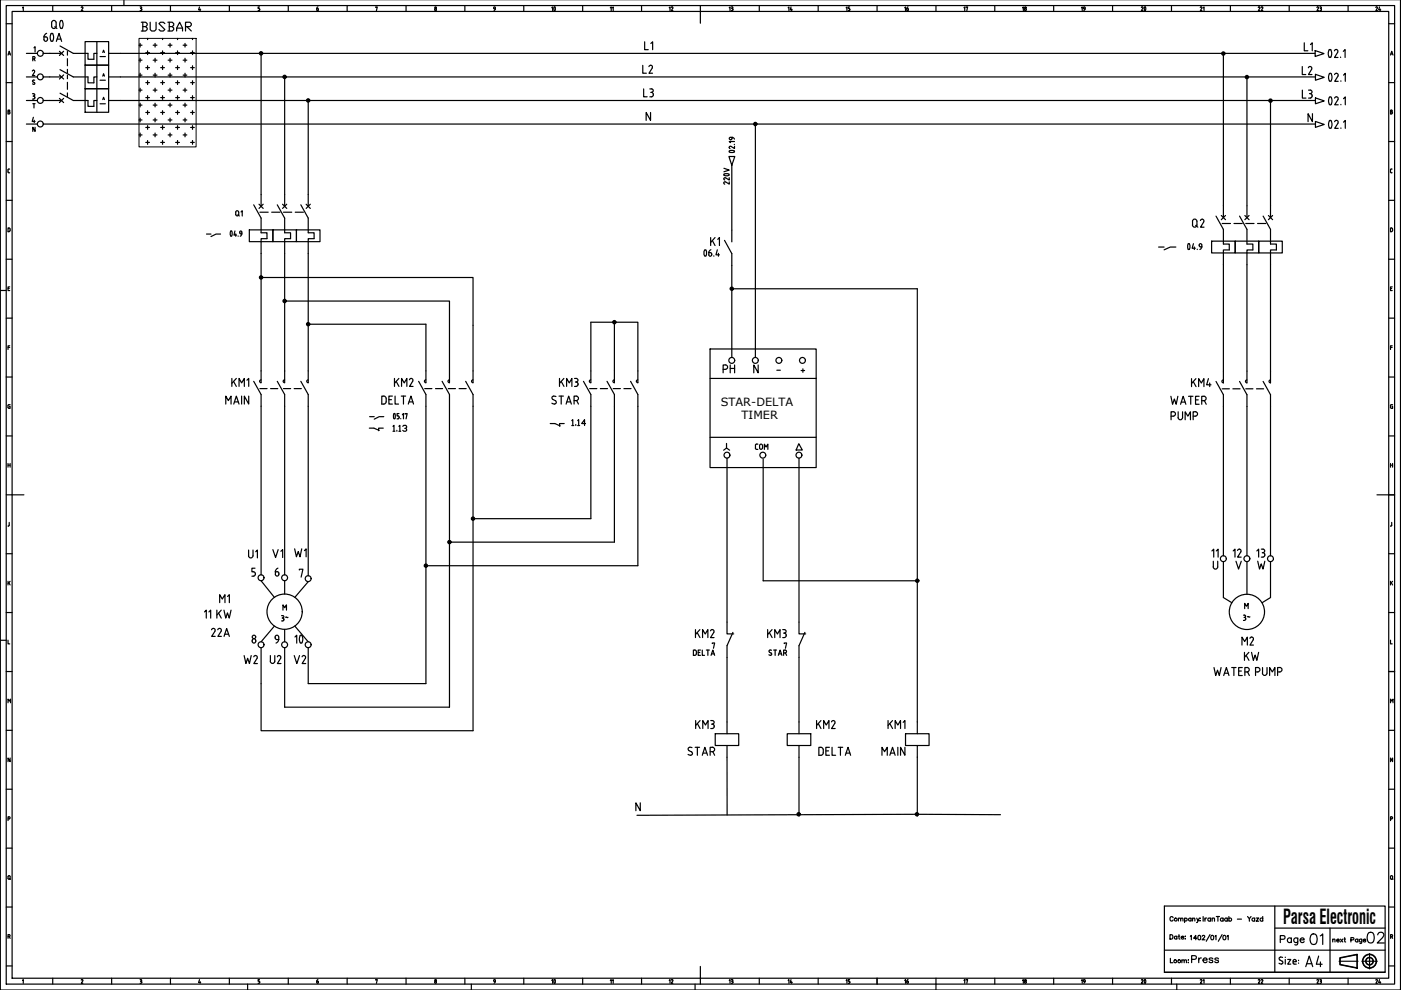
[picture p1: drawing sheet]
<svg xmlns="http://www.w3.org/2000/svg" width="297mm" height="210mm" viewBox="0 0 297 210" stroke-linecap="round" stroke-linejoin="round" font-family="sans-serif">
<!-- layer: 035 -->
<g fill="none" stroke="#000" stroke-width=".25">
<path d="M26.3 -.1v1.3M296.9 -.1v210h-296.8v-210M1.3 5h1.3M1.3 17.5h1.3M1.7 11.7l.3-.8 .2 .8M1.8 11.4h.3M2.6 2.4h291.8v205h-291.8zM4.8 1.6l.1-.1v.8M23.7 1.2v1.2M29.7 1.5h.2M29.8 1.8h.1M29.9 1.5l.1 .1-.1 .2 .2 .3-.2 .2"/>
<path d="M36.1 1.2v1.2M42.3 1.5l-.2 .6h.5M42.4 1.9v.4M48.6 1.2v1.2M54.7 2.3h.2M54.9 1.8l.2 .2-.2 .3M55 1.5h-.3v.3h.2M61.1 1.2v1.2M73.6 1.2v1.2M79.6 1.6l.4-.1-.2 .8M86.1 1.2v1.2M98.6 1.2v1.2"/>
<path d="M111 1.2v1.2M123.5 1.2v1.2M136 1.2v1.2M148.5 1.2v1.2M161 1.2v1.2M173.5 1.2v1.2M186 1.2v1.2M198.4 1.2v1.2M210.9 1.2v1.2M223.4 1.2v1.2M235.9 1.2v1.2M248.4 1.2v1.2"/>
<path d="M260.9 1.2v1.2M273.3 1.2v1.2M285.8 1.2v1.2M294.4 5h1.3M294.4 17.5h1.3M294.8 11.7l.3-.8 .2 .8M294.9 11.4h.4M1.3 30h1.3M1.7 36.4l.2 .2M1.9 35.8l-.2 .2v.4M1.9 36.6h.1M1.9 35.8h.1"/>
<path d="M294.4 30h1.3M294.8 36.4l.2 .2M294.8 23.7h.2M295 35.8l-.2 .2v.4M295 36.6h.2M295 35.8h.2M295 23.3l.2 .2-.2 .2 .2 .2v.2h-.4v-.7h.2M1.3 42.5h1.3M1.3 55h1.3M1.9 48.3l.2 .3v.4l-.2 .1M1.9 48.3h-.2v.8h.2M294.4 42.5h1.3"/>
<path d="M294.4 55h1.3M295 48.3l.3 .3-.1 .4-.2 .1M295 48.3h-.2v.8h.2M.1 61.6h1.2M1.3 67.5h1.3M1.3 79.9h1.3M1.7 61.2h.3M1.7 73.7h.4M2.1 60.8h-.4v.8h.4M2.1 73.3h-.4v.8M294.4 67.5h1.3M294.4 79.9h1.3"/>
<path d="M294.8 61.2h.3M294.8 73.7h.4M295.2 60.8h-.4v.8h.4M295.2 73.3h-.4v.8M1.3 92.4h1.3M294.4 92.4h1.3M294.8 98.3v.8M294.8 98.6h.5M295 85.8h-.1l-.1 .5 .2 .3M295 85.8h.3M295.1 86.1h.2v.5h-.3M295.3 98.3v.8"/>
<path d="M1.3 104.9h1.3M1.3 117.4h1.3M1.7 111.5h.1M2 110.8v.6l-.2 .1M294.4 104.9h1.3M294.4 117.4h1.3M294.8 111.5h.1M295.1 110.8v.6l-.2 .1M.1 135.8h1.2M1.3 129.9h1.3M1.7 135.7v.8h.4M294.4 129.9h1.3"/>
<path d="M294.8 135.7v.8h.4M294.8 123.2v.8M295 123.5l.3 .5M295.3 123.2l-.5 .5M1.3 142.4h1.3M1.3 154.8h1.3M294.4 142.4h1.3M294.4 154.8h1.3M1.3 167.3h1.3M1.3 179.8h1.3M1.7 173.6h.4v-.4h-.4v.8M294.4 167.3h1.3"/>
<path d="M294.4 179.8h1.3M294.8 173.6h.4v-.4h-.4v.8M295.3 160.7v.8l-.5-.8v.8M1.3 192.3h1.3M294.4 192.3h1.3M1.3 204.8h1.3M4.8 207.9l.1-.2v.8M11.2 207.4v1.3M17.2 207.8l.2-.1 .2 .1-.4 .7h.4M23.7 207.4v1.3M29.7 207.7h.2M29.7 208.5h.2"/>
<path d="M29.8 208h.1M29.9 207.7l.1 .2-.1 .1 .2 .3-.2 .2M36.1 207.4v1.3M42.3 207.7l-.2 .6h.5M42.4 208.1v.4M48.6 207.4v1.3M52.5 208.7v1.2M54.7 208.5h.2M54.9 208l.2 .2-.2 .3M55 207.7h-.3v.3h.2M61.1 207.4v1.3M73.6 207.4v1.3"/>
<path d="M79.6 207.8l.4-.1-.2 .8M86.1 207.4v1.3M98.6 207.4v1.3M99.9 208.7v1.2M111 207.4v1.3M123.5 207.4v1.3M136 207.4v1.3M147.4 208.7v1.2M148.5 207.4v1.3M161 207.4v1.3M173.5 207.4v1.3M186 207.4v1.3"/>
<path d="M198.4 207.4v2.5M210.9 207.4v1.3M223.4 207.4v1.3M235.9 207.4v1.3M248.4 207.4v1.3M249.5 208.7v1.2M260.9 207.4v1.3M273.3 207.4v1.3M285.8 207.4v1.3M294.5 204.8h1.2"/>
<circle cx="92.3" cy="2" r=".21"/>
<circle cx="92.3" cy="1.6" r=".18"/>
<circle cx="92.3" cy="208.3" r=".21"/>
<circle cx="92.3" cy="207.9" r=".18"/>
</g>
<!-- layer: 07 -->
<path d="M1.3 1.2h294.4v207.5h-294.4zM148.5 2.4v2.5M2.6 104.9h2.5M291.9 104.9h2.5M148.5 204.9v2.5" fill="none" stroke="#000" stroke-width=".25"/>
<g fill="none" stroke="#000" stroke-width=".25">
<path d="M25.5 11.3h253.3M25.5 16.3h253.4M29.5 9.6h.6M29.5 12.8h.6M29.5 15.9h.6M29.5 19.1h.6M29.7 9.2v.8M29.7 12.4v.8M29.7 15.5v.8M29.7 18.7v.8M30.9 11.2h.8M30.9 14.3h.8"/>
<path d="M30.9 17.5h.8M31.3 10.8v.8M31.3 13.9v.8M31.3 17.1v.8M32.5 9.6h.8M32.5 12.8h.8M32.5 15.9h.8M32.5 19.1h.8M32.9 9.2v.8M32.9 12.4v.8M32.9 15.5v.8M32.9 18.7v.8"/>
<path d="M34.1 11.2h.8M34.1 14.3h.8M34.1 17.5h.8M34.5 10.8v.8M34.5 13.9v.8M34.5 17.1v.8M35.7 9.6h.8M35.7 12.8h.8M35.7 15.9h.8M35.7 19.1h.8M36.1 9.2v.8M36.1 12.4v.8"/>
<path d="M36.1 15.5v.8M36.1 18.7v.8M37.2 11.2h.8M37.2 14.3h.8M37.2 17.5h.8M37.6 10.8v.8M37.6 13.9v.8M37.6 17.1v.8M38.8 9.6h.8M38.8 12.8h.8M38.8 15.9h.8M38.8 19.1h.8"/>
<path d="M39.2 9.2v.8M39.2 12.4v.8M39.2 15.5v.8M39.2 18.7v.8M40.4 11.2h.8M40.4 14.3h.8M40.4 17.5h.8M40.8 10.8v.8M40.8 13.9v.8M40.8 17.1v.8M55.4 11.3v29.9M60.4 16.3v24.9"/>
<path d="M259.4 11.4v32.2M264.4 16.4v27.2M5.6 21.3h2.3M5.6 26.3h2.3M9.2 21.3h1.3M9.2 26.3h269.7M25.5 21.3h253.4M29.5 22.3h.6M29.5 25.4h.6M29.5 28.6h.6M29.7 21.9v.8M29.7 25.1v.7"/>
<path d="M29.7 28.2v.8M30.9 20.7h.8M30.9 23.8h.8M30.9 27h.8M30.9 30.2h.8M31.3 20.3v.8M31.3 23.5v.7M31.3 26.6v.8M31.3 29.8v.8M32.5 22.3h.8M32.5 25.4h.8M32.5 28.6h.8"/>
<path d="M32.9 21.9v.8M32.9 25.1v.7M32.9 28.2v.8M34.1 20.7h.8M34.1 23.8h.8M34.1 27h.8M34.1 30.2h.8M34.5 20.3v.8M34.5 23.5v.7M34.5 26.6v.8M34.5 29.8v.8M35.7 22.3h.8"/>
<path d="M35.7 25.4h.8M35.7 28.6h.8M36.1 21.9v.8M36.1 25.1v.7M36.1 28.2v.8M37.2 20.7h.8M37.2 23.8h.8M37.2 27h.8M37.2 30.2h.8M37.6 20.3v.8M37.6 23.5v.7M37.6 26.6v.8"/>
<path d="M37.6 29.8v.8M38.8 22.3h.8M38.8 25.4h.8M38.8 28.6h.8M39.2 21.9v.8M39.2 25.1v.7M39.2 28.2v.8M40.4 20.7h.8M40.4 23.8h.8M40.4 27h.8M40.4 30.2h.8M40.8 20.3v.8"/>
<path d="M40.8 23.5v.7M40.8 26.6v.8M40.8 29.8v.8M65.3 21.3v19.9M155.2 35v13.8M160.2 26.3v49.5M269.4 21.4v22.2M55.4 58.8h44.9v19.8M55.4 53.7v24.9M60.4 53.7v24.9M65.3 53.7v24.9M155.2 56.3v19.5"/>
<path d="M259.4 56.1v22.6M264.4 56.1v22.6M269.4 56.1v22.6M60.4 63.8h34.9v14.8M65.3 68.7h25v9.9M125.3 78.6v-10.3h9.9v10.3M130.3 68.3v10.3M155.2 61.2h39.3v91.9M55.4 86.1v35.8M60.4 86.1v35.8M65.3 86.1v36M90.3 86.1v58.8h-25v-7.6"/>
<path d="M95.3 86.1v63.8h-34.9v-12.6M100.3 86.1v68.8h-44.9v-17.6M125.3 86.1v23.9h-25M130.3 86.1v28.8h-35M135.2 86.1v33.8h-44.9M154.1 97.1v34.8M161.8 97.3v25.8h32.7M169.4 97.1v34.8M259.4 86.2v31.6M264.4 86.2v31.6M269.4 86.2v31.6M259.4 119.1v7.6l1.8 1.1"/>
<path d="M264.4 119.1v6.9M269.4 119.1v7.6l-1.8 1.1M55.4 123.1l2.8 3.6M60.4 123.1v2.9M65.3 123.3l-2.8 3.4M154.1 139.4v13.7M169.4 139.4v13.7M154.1 160.6l.1 12.2M169.4 160.6v12.4M194.5 160.6v12.4M212.1 172.7l-17.7-.1-59.3 .3"/>
</g>
<!-- layer: SYMS -->
<g fill="none" stroke="#000" stroke-width=".25">
<path d="M10.5 16.3h2.5M12.6 15.9l.9 .9M12.7 14.8l2.8 1.5h3.2v1.3h1.2v-1.3h.6M12.7 19.8l2.8 1.5h3.2v1.3h1.2v-1.3h.6M13.5 15.9l-.9 .9M15.5 11.3h3.2v1.3h1.2v-1.3h.6M18 8.8h5v5h-5zM18 13.8h5v5h-5zM18 18.8h5v5h-5zM20.5 8.8v15M23 11.3h2.5M23 16.3h2.5"/>
<path d="M10.5 21.3h2.5M12.6 20.9l.9 .9M13.5 20.9l-.9 .9M23 21.3h2.5M154.5 33.2h1.3l-.6 1.8zM278.9 25.8l1.9 .6-1.9 .6zM52.9 48.7h5v2.5h-5zM53.8 43.4l1.6 2.8v3.2h1.2v1.2h-1.2v3.1M54.9 43.3l.9 .9M55.4 41.2v2.5M55.8 43.3l-.9 .9M57.9 48.7h5v2.5h-5z"/>
<path d="M58.8 43.4l1.6 2.8v3.2h1.2v1.2h-1.2v3.1M59.9 43.3l.9 .9M60.4 41.2v2.5M60.8 43.3l-.9 .9M62.9 48.7h4.9v2.5h-4.9zM63.8 43.4l1.5 2.8v3.2h1.3v1.2h-1.3v3.1M64.9 43.3l.9 .9M65.3 41.2v2.5M65.8 43.3l-.9 .9M155.2 53.8v2.5M256.9 51.1h5v2.5h-5zM257.8 45.8l1.6 2.8v3.1h1.2v1.3h-1.2v3.1"/>
<path d="M258.9 45.7l.9 .9M259.4 43.6v2.5M259.8 45.7l-.9 .9M261.9 51.1h5v2.5h-5zM262.8 45.8l1.6 2.8v3.1h1.2v1.3h-1.2v3.1M263.9 45.7l.9 .9M264.4 43.6v2.5M264.8 45.7l-.9 .9M266.9 51.1h5v2.5h-5zM267.8 45.8l1.6 2.8v3.1h1.2v1.3h-1.2v3.1M268.9 45.7l.9 .9M269.4 43.6v2.5"/>
<path d="M269.8 45.7l-.9 .9M60.4 78.6v2.5M65.3 78.6v2.5l-.3-.3 .3-.3M95.3 78.6v2.5l-.3-.3 .3-.3M100.3 78.6v2.5l-.3-.3 .3-.3M130.3 78.6v2.5M135.2 78.6v2.5l-.3-.3 .3-.3M264.4 78.7v2.5M269.4 78.7v2.5M58.8 80.8l1.6 2.8v2.5M60.3 80.5l-.3 .3 .3 .3M63.8 80.8l1.5 2.8v2.5"/>
<path d="M78.3 90.8h1l1.1 .5M81.3 90.8h-1v.5M83.3 90.4l.2-.2v1.2M83.3 91.4h.4M84.1 91.2v.2M84.6 90.4l.2-.2v1.2M84.6 91.4h.4M85.4 90.4l.2-.2h.4l.2 .4-.4 .2M86 90.8l.2 .2-.2 .4h-.4l-.2-.2M93.7 80.8l1.6 2.8v2.5M98.7 80.8l1.6 2.8v2.5M116.7 89.8h1l1.1 .5"/>
<path d="M119.6 89.8h-1v.6M121.2 89.2l.2-.2v1.2M121.2 90.2h.5M122.1 90v.2M122.5 89.2l.2-.2v1.2M122.5 90.2h.4M124.1 89.8h-.8l.6-.8v1.2M125.3 83.6v2.5M128.7 80.8l1.6 2.8v2.5M130.3 80.5l-.4 .3 .4 .3M133.7 80.8l1.5 2.8v2.5M259.4 83.7v2.5"/>
<path d="M262.8 80.9l1.6 2.8v2.5M264.4 80.6l-.3 .3 .3 .3M267.8 80.9l1.6 2.8v2.5M269.4 80.6l-.3 .3 .3 .3M154.1 131.9v2.5h1.5M155.4 134.1l-1.3 2.8v2.5M169.4 131.9v2.5h1.4M170.7 134.1l-1.3 2.8v2.5M151.6 155.6h5v2.5h-5zM154.1 158.1v2.5M166.9 155.6h5v2.5h-5zM169.4 153.1v2.5"/>
<path d="M169.4 158.1v2.5M192 155.6h5v2.5h-5z"/>
<circle cx="55.3" cy="11.3" r=".35"/>
<circle cx="55.3" cy="11.3" r=".12"/>
<circle cx="55.3" cy="11.3" r=".22"/>
<circle cx="60.3" cy="16.3" r=".35"/>
<circle cx="60.3" cy="16.3" r=".12"/>
<circle cx="60.3" cy="16.3" r=".22"/>
<circle cx="259.4" cy="11.3" r=".35"/>
<circle cx="259.4" cy="11.3" r=".12"/>
<circle cx="259.4" cy="11.3" r=".22"/>
<circle cx="264.4" cy="16.3" r=".35"/>
<circle cx="264.4" cy="16.3" r=".12"/>
<circle cx="264.4" cy="16.3" r=".22"/>
<circle cx="8.5" cy="21.3" r=".62"/>
<circle cx="8.5" cy="26.3" r=".62"/>
<circle cx="65.3" cy="21.3" r=".35"/>
<circle cx="65.3" cy="21.3" r=".12"/>
<circle cx="65.3" cy="21.3" r=".22"/>
<circle cx="160.1" cy="26.3" r=".35"/>
<circle cx="160.1" cy="26.3" r=".12"/>
<circle cx="160.1" cy="26.3" r=".22"/>
<circle cx="269.4" cy="21.3" r=".35"/>
<circle cx="269.4" cy="21.3" r=".12"/>
<circle cx="269.4" cy="21.3" r=".22"/>
<circle cx="55.3" cy="58.8" r=".35"/>
<circle cx="55.3" cy="58.8" r=".12"/>
<circle cx="55.3" cy="58.8" r=".22"/>
<circle cx="60.3" cy="63.8" r=".35"/>
<circle cx="60.3" cy="63.8" r=".12"/>
<circle cx="60.3" cy="63.8" r=".22"/>
<circle cx="65.3" cy="68.7" r=".35"/>
<circle cx="65.3" cy="68.7" r=".12"/>
<circle cx="65.3" cy="68.7" r=".22"/>
<circle cx="130.3" cy="68.3" r=".35"/>
<circle cx="130.3" cy="68.3" r=".12"/>
<circle cx="130.3" cy="68.3" r=".22"/>
<circle cx="155.1" cy="61.2" r=".35"/>
<circle cx="155.1" cy="61.2" r=".12"/>
<circle cx="155.1" cy="61.2" r=".22"/>
<circle cx="160.1" cy="76.4" r=".62"/>
<circle cx="165.1" cy="76.4" r=".62"/>
<circle cx="170.1" cy="76.4" r=".62"/>
<circle cx="154.1" cy="96.5" r=".62"/>
<circle cx="169.4" cy="96.5" r=".62"/>
<circle cx="90.3" cy="119.9" r=".35"/>
<circle cx="90.3" cy="119.9" r=".12"/>
<circle cx="90.3" cy="119.9" r=".22"/>
<circle cx="95.3" cy="114.9" r=".35"/>
<circle cx="95.3" cy="114.9" r=".12"/>
<circle cx="95.3" cy="114.9" r=".22"/>
<circle cx="100.3" cy="110" r=".35"/>
<circle cx="100.3" cy="110" r=".12"/>
<circle cx="100.3" cy="110" r=".22"/>
<circle cx="55.3" cy="122.5" r=".62"/>
<circle cx="55.3" cy="136.7" r=".62"/>
<circle cx="60.3" cy="129.7" r="3.7"/>
<circle cx="65.3" cy="122.7" r=".62"/>
<circle cx="194.5" cy="123.1" r=".35"/>
<circle cx="194.5" cy="123.1" r=".12"/>
<circle cx="194.5" cy="123.1" r=".22"/>
<circle cx="264.4" cy="129.7" r="3.7"/>
<circle cx="169.3" cy="172.6" r=".35"/>
<circle cx="169.3" cy="172.6" r=".12"/>
<circle cx="169.3" cy="172.6" r=".22"/>
<circle cx="194.4" cy="172.6" r=".35"/>
<circle cx="194.4" cy="172.6" r=".12"/>
<circle cx="194.4" cy="172.6" r=".22"/>
</g>
<!-- layer: DESC -->
<path d="M43.4 129.7l.3-.3v1.7M44.3 129.7l.4-.3v1.7M46 129.4v1.7M46.3 130l.6 1.1M47.5 129.4l.4 1.7 .3-1.2 .4 1.2 .4-1.7M146.7 158.5a.44 .44 0 0 0-.6 0 .44 .44 0 0 0 0 .6l.5 .3a.43 .43 0 0 1 .1 .6 .43 .43 0 0 1-.6 0h-.2M147.4 158.4h.9M147.9 158.4v1.7M149.1 159.7h.7M150.6 159.4h.4a.47 .47 0 0 0 .5-.5 .47 .47 0 0 0-.4-.5h-.5v1.7M151.1 159.4l.4 .7M148.9 160.1l.5-1.7 .6 1.7" fill="none" stroke="#000" stroke-width=".25"/>
<!-- layer: DESCCHILD -->
<g fill="none" stroke="#000" stroke-width=".25">
<path d="M117.2 84.7l.6 .3M117.7 85a.42 .42 0 0 1 .1 .6 .42 .42 0 0 1-.6 0l-.2-.1M119 84v1.7M120 85.7l.6-1.7 .5 1.7M120.2 85.2h.8M122.2 84h-.5v1.7M122.3 84.9l.3 .8M147.3 137.8h-.3v1.2l.6-.2v-.6M148 138.3h.4M148.5 137.8h-.5v1.2h.5M148.9 137.8v1.2h.5M150.1 137.8v1.2"/>
<path d="M150.8 139l.3-1.2 .4 1.2M150.9 138.6h.5M163 138.8l.4 .2M163.3 137.8l-.2 .4 .4 .3M163.5 138.5l.1 .2-.2 .2M164.3 137.8v1.2M165 139l.4-1.2 .4 1.2M165.1 138.6h.6M166.1 138.4h.4M166.5 137.8l.3 .3-.3 .3M166.5 137.8h-.4v1.2M166.5 138.4l.3 .6"/>
</g>
<!-- layer: LINK -->
<g fill="none" stroke="#000" stroke-width=".25">
<path d="M14.3 12.4v1.5M14.3 14.7v.8M14.3 15.9v.8M14.3 17.5v1.4M14.3 19.7v.8M55.1 45h1.8M57.6 45h1.8M60.1 45h1.8M62.6 45h1.7M259.1 47.4h1.8M261.6 47.4h1.8M264.1 47.4h1.8"/>
<path d="M266.6 47.4h1.8M55.1 82.4h1.5M57.4 82.4h1.5M60.1 82.4h1.5M62.4 82.4h1.5M90.1 82.4h1.5M92.3 82.4h1.5M95 82.4h1.6M97.3 82.4h1.5M125 82.4h1.5M127.3 82.4h1.5M130 82.4h1.5"/>
<path d="M132.3 82.4h1.5M259.1 82.4h1.6M261.4 82.4h1.5M264.1 82.4h1.5M266.4 82.4h1.5"/>
</g>
<!-- layer: MISC -->
<path d="M21.2 12h1.1M21.2 17h1.1M21.8 11.1l.2-.5 .1 .5M21.8 16.1l.2-.5 .1 .5M21.2 22h1.1M21.8 21.1l.2-.5 .1 .5M263.9 129v-1.1l.4 .6 .3-.6v1.1" fill="none" stroke="#000" stroke-width=".25"/>
<!-- layer: XREF -->
<g fill="none" stroke="#000" stroke-width=".25">
<path d="M281.8 15.6l.2-.1a1.18 1.18 0 0 1 0 1.7l-.2-.1M281.9 15.6a1.58 1.58 0 0 0 0 1.5M282.2 10.6a1.58 1.58 0 0 1 0 1.5M282.2 10.6l-.2-.1a1.15 1.15 0 0 0 0 1.7l.2-.1M282.9 10.8l.1-.2a.37 .37 0 0 1 .5 0 .37 .37 0 0 1 .1 .5l-.7 1.1h.8M283 15.8a.39 .39 0 0 1 .5-.2 .39 .39 0 0 1 .2 .5l-.7 1.1h.7M284.2 12.1v.1M284.3 17.1v.1M284.8 10.9l.4-.4v1.7M284.8 15.9l.4-.3v1.6M154.6 31.2l.2 .3M154.7 32l-.1 .2 .3 .1 .7-.1"/>
<path d="M154.7 32l.4-.1 .5 .1M154.9 29.1l-.3 .3 .3 .2M154.9 29.1h.3M154.9 29.6h.1M155.2 29.1l.5 .4M155.2 29.1l-.1 .4-.1 .1M155.7 32v.2M155.7 30.6h.1M155.7 31v.5l-.8-.5-.3 .2M155.7 30h-1.1l.3 .2M281.8 20.6h.4a1.65 1.65 0 0 1 0 1.5M281.8 22.1h.4"/>
<path d="M281.8 25.6h.4M281.9 20.6a1.58 1.58 0 0 0 0 1.5M281.9 25.6a1.58 1.58 0 0 0 0 1.5M282.2 25.6a1.18 1.18 0 0 1-.2 1.6l-.2-.1M283 20.8v-.1a.38 .38 0 0 1 .6-.1 .38 .38 0 0 1 .1 .5l-.7 1.1h.7M283 25.8v-.1a.38 .38 0 0 1 .6-.1 .38 .38 0 0 1 .1 .5M283.7 26.1l-.7 1.1h.7M284.3 22.1v.1M284.3 27.1v.1M284.8 20.9l.4-.4v1.7M284.8 25.9l.4-.4v1.7M43.8 49.6h.9"/>
<path d="M46.8 49.6h-1l-1.1 .6M48.9 50h.2M48.9 50l-.1-.5 .2-.5 .2 .5-.1 .5M49.8 49l-.2 .8h.6M50 49.6v.5M50.5 50v.1M51.3 49.6l-.4-.1-.1-.1 .3-.4a.7 .7 0 0 1-.2 1.1M245.6 52.4h1.2M249.3 52.4h-1.2l-1.3 .6M251.9 51.7h.1a.72 .72 0 0 1 0 1.2l-.1-.1M251.9 51.7l-.1 .6 .1 .5M253 51.7l-.2 .9h.6"/>
<path d="M253.2 52.4v.5M253.8 52.8v.1M254.3 52.1v-.3l.2-.1 .3 .2a.78 .78 0 0 1-.4 1M254.3 52.1l.2 .2M254.5 52.4h.3M78.4 88.3h.9M81.4 88.3h-1l-1.1 .6M83.5 87.8l-.1 .7 .2 .3 .1-.1M83.7 87.8l.1 .4-.1 .5M84.2 88.8h.2M84.4 88.2l.2 .2M84.6 88.5l-.2 .3"/>
<path d="M84.6 88.4v.2M85 88.7v.1M85.3 87.9l.2-.2v1.1M85.9 87.8v-.1h.4l-.2 1.1"/>
</g>
<!-- layer: WIREFIXED -->
<path d="M137.9 23.8v1.7l-.9-1.7v1.7M135.7 170.2v1.7l-.9-1.7v1.7" fill="none" stroke="#000" stroke-width=".25"/>
<!-- layer: WIREREF -->
<path d="M278.3 24.1v1.7l-1-1.7v1.7" fill="none" stroke="#000" stroke-width=".25"/>
<!-- layer: TAGS -->
<g fill="none" stroke="#000" stroke-width=".25">
<path d="M7.1 24.9l-.3 .9h.6M7.3 25.5v.5M7.4 20.7l-.1 .2-.4 .1M160.7 77.4v1.7l-.9-1.7v1.7M53.4 122.2h.4M53.5 136a.37 .37 0 0 0 .3 .3 .37 .37 0 0 0 .4-.3M53.5 136a.41 .41 0 0 1 .4-.6 .41 .41 0 0 1 .3 .6M53.8 121.2l.3 .4M54.1 121.8l-.3 .3M54.2 121.6v.2M63.5 120.9v-.2h.7l-.4 1.7"/>
<circle cx="53.8" cy="135" r=".37"/>
</g>
<!-- layer: TERMS -->
<path d="M7.2 12h-.3v.9M7.2 12.5l.2 .4M6.9 22h.5M7.2 22v.9M7.4 27v.9l-.5-.9v.9" fill="none" stroke="#000" stroke-width=".25"/>
<!-- layer: 0 -->
<g fill="none" stroke="#000" stroke-width=".25">
<path d="M150.5 74h22.5v25.1h-22.5zM150.5 80.2h22.5M150.5 92.7h22.5M154 94v1l-.6 .5M154 95l.7 .5M169.4 94.1l.7 1.3h-1.3zM246.9 192.1h46.8v14.1h-46.8zM248.1 198.2h.3a.51 .51 0 0 1 .3 .4 .51 .51 0 0 1-.3 .5h-.3zM248.7 194.6a.34 .34 0 0 0-.4-.3 .34 .34 0 0 0-.2 .4 .37 .37 0 0 0 .1 .5 .37 .37 0 0 0 .5-.1M249.5 198.6a.3 .3 0 0 0-.4 0 .3 .3 0 0 0 0 .4 .3 .3 0 0 0 .4 0M249.5 198.5v.6M249.8 194.8l.5-.1v.6"/>
<path d="M249.8 194.7v.6M249.8 198.5h.3M250 198.2v.7l.2 .2M250.3 194.8l.5-.1v.6M250.5 198.7h.5a.3 .3 0 0 0-.5-.1 .3 .3 0 0 0 .1 .5l.4-.1M251.1 194.8a.31 .31 0 0 1 .5-.1 .31 .31 0 0 1 0 .5 .31 .31 0 0 1-.5-.1M251.1 194.7v.9M251.3 198.5h.1M251.3 199h.1M252.4 198.5l.2-.2v1M252.5 194.8a.3 .3 0 0 0-.4 0 .3 .3 0 0 0 0 .4 .3 .3 0 0 0 .4-.1M252.5 194.7v.6"/>
<path d="M252.8 194.8l.5-.1v.6M252.8 194.7v.6M253.7 194.7l.3 .6 .3-.6M253.8 198.9h-.7l.4-.6v1M254 195.3l-.3 .3M254.1 198.4a.43 .43 0 0 1 .5 .4 .43 .43 0 0 1-.5 .4l-.1-.3zM254.4 194.7h.1M254.4 195.2h.1M254.9 198.5l.4-.2 .1 .3-.5 .7h.6M255.1 194.3v1M255.5 194.6v.7M255.8 194.6l-.2 .1-.1 .2"/>
<path d="M256.5 198.2l-.8 1.4M256.7 194.8a.32 .32 0 0 0-.5-.1 .32 .32 0 0 0 0 .5 .32 .32 0 0 0 .5 0M256.7 194.6v.7M256.8 198.4a.43 .43 0 0 1 .5 .4 .43 .43 0 0 1-.5 .4l-.1-.3zM257 194.8l.2-.2 .3 .1v.6M257 194.6v.7M257.6 198.5l.2-.2v1M257.9 194.3h.7M258.2 194.3v1M259.1 198.2l-.8 1.4M259.3 194.8a.32 .32 0 0 0-.4-.1 .32 .32 0 0 0 0 .5 .32 .32 0 0 0 .4 0M259.3 194.6v.7"/>
<path d="M259.4 198.4a.43 .43 0 0 1 .5 .4 .43 .43 0 0 1-.5 .4l-.1-.3zM260.2 198.5l.2-.2v1M260.2 194.8a.32 .32 0 0 0-.5-.1 .32 .32 0 0 0 0 .5 .32 .32 0 0 0 .5 0M260.2 194.6v.7M260.5 194.8a.32 .32 0 0 1 .5-.1 .32 .32 0 0 1 0 .5 .32 .32 0 0 1-.5 0M260.5 194.3v1M262.3 194.9h.9M264.5 194.3l.4 .5 .3-.5M264.9 194.8v.5M266 194.8a.32 .32 0 0 0-.5-.1 .32 .32 0 0 0 0 .5 .32 .32 0 0 0 .5 0M266 194.6v.7M266.3 194.6h.6l-.6 .7h.6"/>
<path d="M267.7 194.8a.32 .32 0 0 0-.4-.1 .32 .32 0 0 0 0 .5 .32 .32 0 0 0 .4 0M267.7 194.3v1M270.3 192.1v14.1M270.3 196.8h23.4M283.4 199.4l.5-.1a.29 .29 0 0 0-.4-.1 .29 .29 0 0 0 0 .5 .29 .29 0 0 0 .4-.1M284.2 199.1l.5 .6M284.7 199.1l-.5 .6M285 199.1h.3M285.1 198.8v.8l.2 .1M286.4 199.3l.6-.1v-.3l-.6-.1v.9M246.9 201.5h46.8M246.9 206.1h46.8"/>
<path d="M248.1 203.2v.9h.6M250.6 203.7l.4-.1 .1 .5M250.6 203.5v.6M251.1 203.7l.4-.1 .1 .5M252 203.5h.1M252 204h.1M252.7 203.4l.8-.1 .1-.2v-.4l-.9-.1v1.5M254.2 203.1v1M254.7 203.1l-.3 .1-.2 .4M255.1 203.6h.8a.44 .44 0 0 0-.4-.5 .44 .44 0 0 0-.4 .5v.1a.47 .47 0 0 0 .3 .4 .47 .47 0 0 0 .5-.2M257.1 203.3a.45 .45 0 0 0-.7 0l.7 .5-.2 .3-.5-.1v-.1M258.3 203.3a.45 .45 0 0 0-.7 0l.7 .5-.2 .3-.5-.2"/>
<path d="M271.5 202.9l-.2 .1-.1 .3 .6 .5a.37 .37 0 0 1 .1 .5 .37 .37 0 0 1-.6 0l-.1-.1M272.5 203.4v1M273 203.4h.7l-.7 1h.7M283.9 203.8h4M284.1 203.1l3.7-.8v3l-3.7-.8zM284.1 203.1l3.6-.7v2.8l-3.6-.7zM288.7 203.8h3.3M290.4 202.2v3.2"/>
<circle cx="249.3" cy="195" r=".31"/>
<circle cx="249.2" cy="203.8" r=".31"/>
<circle cx="250" cy="203.8" r=".31"/>
<circle cx="290.4" cy="203.8" r="1.49"/>
<circle cx="290.4" cy="203.8" r="1.41"/>
<circle cx="290.4" cy="203.8" r=".81"/>
<circle cx="290.4" cy="203.8" r=".75"/>
</g>
<!-- layer: LOCBOX -->
<path d="M29.5 8.1h12.1v23.1h-12.1z" fill="none" stroke="#000" stroke-width=".21"/>
<!-- layer: WIREREF_DEST -->
<path d="M153.5 35.7l1.1 .4-1.1 .3M153.5 36.9v.1a.63 .63 0 0 0 1.1 0l-.1-.1M153.5 36.9l.5-.1 .5 .1M153.8 38.6l-.3 .1 .2 .4M153.8 37.7l-.3 .1 .2 .4M154.6 38.6v.4l-.7-.4M154.6 37.7v.5l-.7-.5" fill="none" stroke="#000" stroke-width=".25"/>
<g font-size="6.6">
<text x="7.4" y="10.6">60A</text>
<text x="9.2" y="8.1">Q0</text>
<text x="60.3" y="138.3">10</text>
</g>
<g font-size="5.3">
<text x="276.9" y="201.4">01</text>
<text x="288.9" y="201.1">02</text>
<text x="275.9" y="206">A4</text>
</g>
<g font-size="4.9">
<text x="28.9" y="7.8">BUSBAR</text>
<text x="275.5" y="12">L1</text>
<text x="135.5" y="16.9">L2</text>
<text x="275.2" y="16.9">L2</text>
<text x="135.5" y="21.9">L3</text>
<text x="149.9" y="53.3">K1</text>
<text x="251.9" y="49.4">Q2</text>
<text x="48.3" y="83.3">KM1</text>
<text x="82.9" y="83.3">KM2</text>
<text x="117.8" y="83.3">KM3</text>
<text x="152.4" y="80.4">PH</text>
<text x="251.9" y="83.3">KM4</text>
<text x="247.3" y="90.3">PUMP</text>
<text x="51.9" y="119.6">U1</text>
<text x="56.8" y="119.6">V1</text>
<text x="61.7" y="119.2">W1</text>
<text x="57.5" y="123.5">6</text>
<text x="45.9" y="129.1">M1</text>
<text x="44.1" y="136.2">22A</text>
<text x="56.4" y="137.6">9</text>
<text x="146.4" y="136.5">KM2</text>
<text x="161.9" y="136.5">KM3</text>
<text x="262.5" y="137.9">M2</text>
<text x="50.8" y="141.8">W2</text>
<text x="56.4" y="141.8">U2</text>
<text x="61.4" y="141.8">V2</text>
<text x="270.6" y="201.4">Page</text>
</g>
<g font-size="4.4">
<text x="115.4" y="3.9">10</text>
<text x="240.6" y="3.9">20</text>
<text x="135.8" y="11.6">L1</text>
<text x="5.6" y="19.4">S</text>
<text x="275.2" y="21.9">L3</text>
<text x="46.9" y="86.8">MAIN</text>
<text x="80.1" y="86.8">DELTA</text>
<text x="247.3" y="86.8">WATER</text>
<text x="159.1" y="96.7">COM</text>
<text x="259.6" y="119.2" transform="rotate(-90 259.6 119.2)">11</text>
<text x="264.2" y="119.2" transform="rotate(-90 264.2 119.2)">12</text>
<text x="265.6" y="119.2">13</text>
<text x="58.9" y="133">3~</text>
<text x="262.8" y="141.1">KW</text>
<text x="256.5" y="144.3">WATER PUMP</text>
<text x="146.8" y="155.6">KM3</text>
<text x="172.2" y="155.6">KM2</text>
<text x="187.3" y="155.6">KM1</text>
<text x="172.5" y="161.2">DELTA</text>
<text x="186.3" y="161.2">MAIN</text>
<text x="115.4" y="209.9">10</text>
<text x="240.6" y="209.9">20</text>
</g>
<text font-size="4.3" x="272" y="196">Parsa Electronic</text>
<g font-size="4">
<text x="49" y="46.9">Q1</text>
<text x="262.8" y="132.6">3~</text>
</g>
<g font-size="3.5">
<text x="66.3" y="3.5">6</text>
<text x="103.4" y="3.5">9</text>
<text x="128.4" y="3.5">11</text>
<text x="141.1" y="3.5">12</text>
<text x="153.8" y="3.5">13</text>
<text x="166.2" y="3.5">14</text>
<text x="181.3" y="3.5" transform="rotate(-90 181.3 3.5)">15</text>
<text x="190.9" y="3.5">16</text>
<text x="206.4" y="3.5" transform="rotate(-90 206.4 3.5)">17</text>
<text x="215.9" y="3.5">18</text>
<text x="228.2" y="3.5">19</text>
<text x="256.5" y="3.5" transform="rotate(-90 256.5 3.5)">21</text>
<text x="268.8" y="3.5" transform="rotate(-90 268.8 3.5)">22</text>
<text x="278.3" y="3.5">23</text>
<text x="290.7" y="3.5">24</text>
<text x=".7" y="25.4">B</text>
<text x="169" y="80.1">+</text>
<text x=".7" y="87.8">G</text>
<text x=".7" y="100.2">H</text>
<text x=".7" y="125.2">K</text>
<text x=".7" y="150.3">M</text>
<text x="293.9" y="150.3">M</text>
<text x=".7" y="162.6">N</text>
<text x=".7" y="187.7">Q</text>
<text x="293.9" y="187.7">Q</text>
<text x=".7" y="200">R</text>
<text x="66.3" y="209.5">6</text>
<text x="103.4" y="209.5">9</text>
<text x="128.4" y="209.5">11</text>
<text x="141.1" y="209.5">12</text>
<text x="153.8" y="209.5">13</text>
<text x="166.2" y="209.5">14</text>
<text x="181.3" y="209.5" transform="rotate(-90 181.3 209.5)">15</text>
<text x="190.9" y="209.5">16</text>
<text x="206.4" y="209.5" transform="rotate(-90 206.4 209.5)">17</text>
<text x="215.9" y="209.5">18</text>
<text x="228.2" y="209.5">19</text>
<text x="256.5" y="209.5" transform="rotate(-90 256.5 209.5)">21</text>
<text x="268.8" y="209.5" transform="rotate(-90 268.8 209.5)">22</text>
<text x="278.3" y="209.5">23</text>
<text x="290.7" y="209.5">24</text>
</g>
<text font-size="2.6" x="163.7" y="79.7">-</text>
<g font-size="2.4">
<text x="152.8" y="86">STAR-DELTA</text>
<text x="157.2" y="88.9">TIMER</text>
</g>
</svg>
